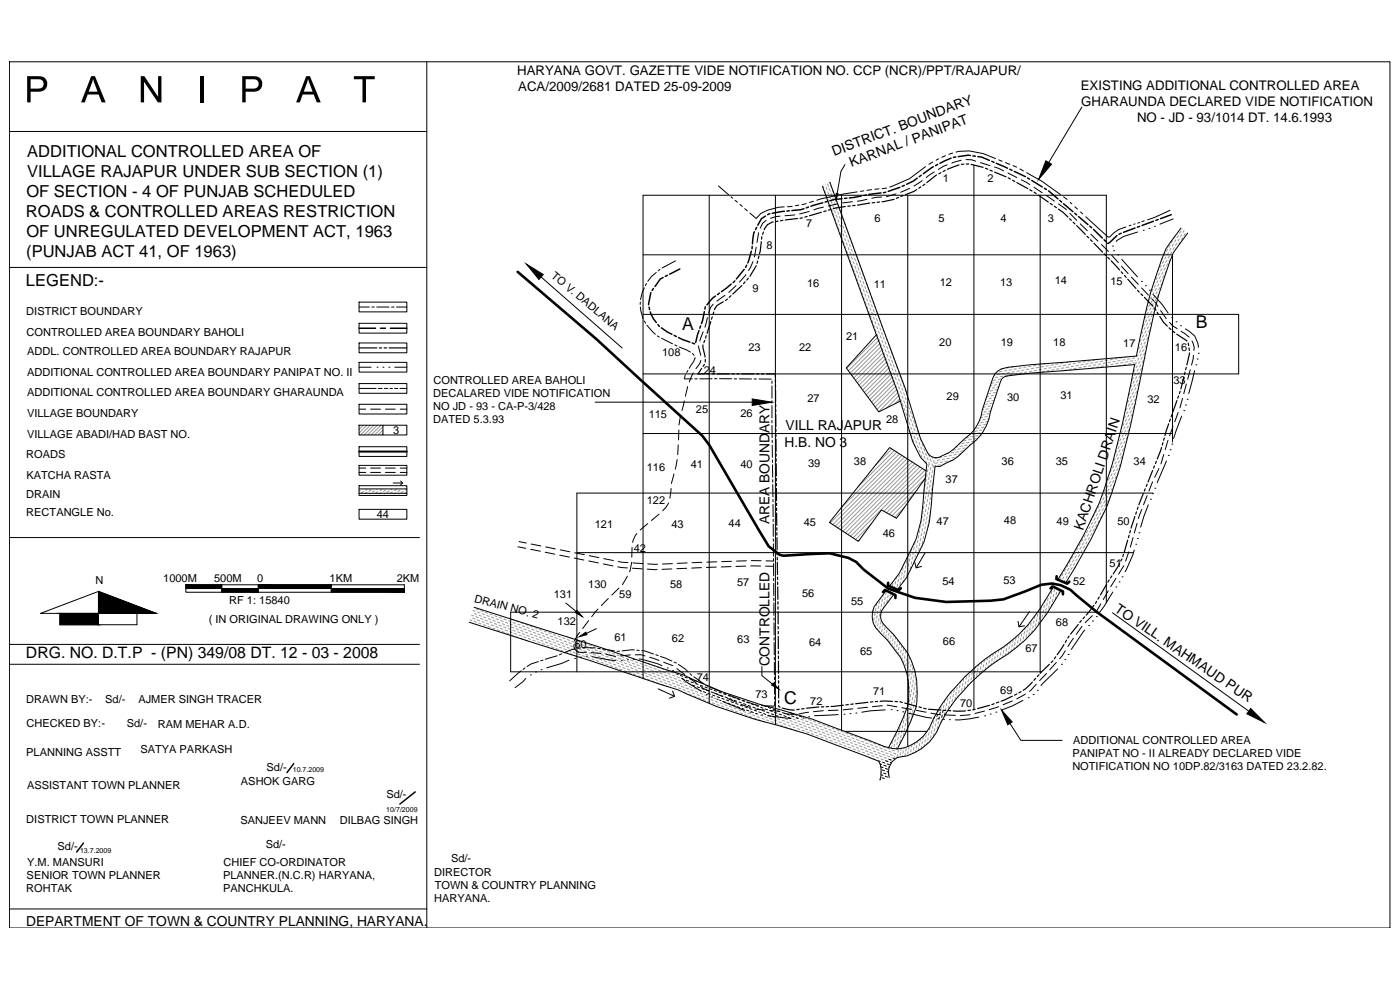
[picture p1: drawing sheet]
<svg xmlns="http://www.w3.org/2000/svg" width="841mm" height="594mm" viewBox="0 0 841 594" stroke-linecap="round" stroke-linejoin="round" font-family="sans-serif">
<!-- layer: tital block -->
<path d="M6 37h829v520h-829zM256 37v520M6 79h250M6 161h250M6 323h246M6 387h246M6 399h246M6 546h250" fill="none" stroke="#000" stroke-width=".6"/>
<!-- layer: text -->
<g fill="#000">
<path d="M85 46h2l8 12v-12h2v15h-2l-8-12v12h-2zM120 46h2v15h-2zM213 46h12v2h-5v13h-2v-13h-5z"/>
<path d="M16 46h10l1 1 1 3v3l-2 1-2 1h-6v6h-2zM18 48v5h6l2-1v-2l-1-2z"/>
<path d="M55 46h2l6 15h-2l-2-4h-6l-2 4h-2zM56 47l-3 8h6z"/>
<path d="M146 46h9l2 1v3v2l-1 2-3 1h-5v6h-2zM148 48v5h5l2-1v-2l-1-2z"/>
<path d="M184 46h2l7 15h-3l-2-4h-6l-2 4h-2zM185 47l-3 8h6z"/>
</g>
<!-- layer: DISTRICT BOUNDARY -->
<g fill="none" stroke="#000" stroke-width=".6">
<path d="M406 157l-8 4M387 173l-2 7M388 170v2M394 164l-3 2-2 3M396 162l-1 1M216 181h28v6h-28zM216 184h6M223 184h2M226 184h8M235 184h2M238 184h6M385 184l1 8"/>
<path d="M385 181v2M387 193l1 1M389 195l5 6M395 202l1 1M397 203l7 4M405 207l2 1M408 208l7 4M416 212l1 1M418 215l-1 2-3 4M412 225l-1 3h5M413 222v2M417 228h2"/>
<path d="M428 228h-8M429 227h2M432 227l8 1M441 228h2M444 228h7M453 228h1M456 228h7M464 229v1M464 232v7M464 241v1M464 244v7M464 253v1"/>
<path d="M464 256v7M464 264v2M464 267v8M464 276v2M464 279v8M464 288v2M464 291v8M464 300v1M464 303v7M464 312v1M464 315l1 7M465 324v1"/>
<path d="M465 327v7M465 339v7M465 336v1M465 347v2M465 350v8M465 359v2M465 362v8M465 371v2M465 374v7M323 397l-4 2-2 1M326 396l-1 1M335 394l-7 2"/>
<path d="M337 393h-1M346 390l-7 2M349 389h-2M350 389h8M359 389l1 1M362 390l7 1M372 391h-1M381 390l-7 1M382 391h2M385 391l8 2M394 393l1 1M397 394l7 3"/>
<path d="M405 398h1M408 399l5 5M465 383v1M465 386v7M465 395v1M465 398v7M313 403l-7 6M315 401l-1 1M414 405l2 1M417 407l6 4M424 412h1M427 413l7 3"/>
<path d="M435 416l1 1M438 417l7 3M465 410v7M465 407v1M465 419v1M446 421h1M449 422l7 2M457 424h2M465 422v2h-5"/>
</g>
<!-- layer: CONTROLLED AREA BOUNDARY BAHOLI -->
<path d="M216 194h28v6h-28z" fill="none" stroke="#000" stroke-width=".6"/>
<g fill="none" stroke="#000" stroke-width=".89">
<path d="M563 99h-1M571 95l-6 3M574 94l-1 1M583 93l-7 1M584 94h2M587 94h3l4 2M596 97h1M598 98l7 3M506 119l-7 2M509 119h-2M518 118l-8 1M520 117h-1"/>
<path d="M529 116l-7 1M532 115l-1 1M541 113l-7 2M543 111l-1 1M551 107l-6 4M553 105l-1 1M561 100l-6 4M607 102h1M609 103l7 3M617 107l2 1M620 108l6 4M627 113l2 1"/>
<path d="M630 115l6 4M453 139l-1 8M455 137l-1 1M460 130l-3 1-2 4M462 128l-1 1M471 127l-7 1M474 127h-1M483 125l-7 1M486 124l-2 1M494 122l-7 2M497 121h-1M637 120l1 1"/>
<path d="M639 122l6 5M646 128l1 1M648 130l6 5M655 136l1 1M657 138l5 5M682 137l-7 3M685 136h-2M693 133l-7 2M696 132h-2M704 129l-7 2M449 159l-1 2M451 151l-2 7"/>
<path d="M452 148v1M663 144l1 1M671 142l-4 3-2 1M674 140l-2 1M391 176l-1 7M393 173l-1 2M398 167l-1 1-4 4M401 165l-1 1M408 162l-6 3M430 178l-5 5M432 176l-1 1M439 171l-6 4"/>
<path d="M441 169l-1 1M447 162l-5 6M216 197h10M229 197h3M234 197h10M390 184v2M391 187l3 7M395 195l1 1M397 197l7 4M420 199l-2 7M421 196l-1 1M423 187l-2 7"/>
<path d="M424 184l-1 2M405 201l1 1M408 203l6 3M416 206l1 1"/>
</g>
<!-- layer: ADDL CONTROLLED AREA BOUNDARY RAJAPUR -->
<path d="M216 206h28v6h-28z" fill="none" stroke="#000" stroke-width=".6"/>
<g fill="none" stroke="#000" stroke-width=".72">
<path d="M576 99l-7 3M579 99h-1M582 98l-2 1M583 99l8 2M537 120l-7 1M540 119h-2M543 117l-2 1M551 114l-7 3M553 112l-1 1M556 111h-2M563 105l-6 5M565 104h-1"/>
<path d="M568 102l-1 1M592 101l1 1M595 102l1 1M597 103l7 3M606 107l1 1M608 108l2 1M611 110l6 3M619 114l1 1M621 115l1 1M624 117l6 4M459 139l-1 2M464 133a7 7 0 0 0-5 5"/>
<path d="M467 133h-1M470 132l-1 1M479 131l-7 1M482 131h-1M485 130h-2M493 127l-7 3M496 127h-1M499 126h-1M508 124l-7 1M511 124h-2M514 123l-2 1M522 122l-7 1"/>
<path d="M525 122h-1M528 121l-1 1M631 122l1 1M633 124l2 1M636 126l5 4M643 131l1 1M645 133l1 2M647 136l5 5M454 160l-3 6M455 157v1M456 154v1M457 145l-1 7"/>
<path d="M458 142v2M653 142l1 1M655 144l1 1M657 146l5 5M663 152l1 2M665 155l1 1M668 157l5 5M437 180h-1M439 178l-1 1M446 172l-6 5M448 169l-1 1M450 167l-1 1"/>
<path d="M674 163l1 1M676 165l1 2M677 168l5 5M683 174l1 1M685 177l1 1M687 179l6 5M427 193l-2 7M428 190l-1 2M429 187l-1 2M434 181l-3 3-2 2M694 185v1M695 188l1 1"/>
<path d="M697 190l2 4 2 2M702 197l1 1M705 199l1 1M216 209h10M228 209h1M231 209h1M234 209h10M422 207l2 7M423 219l-1 1M423 204v2M424 216v1M424 202v1"/>
<path d="M707 201l6 4M714 206v2M714 209l1 2M715 212l-2 7M422 221l-3 4h4M425 225h1M428 225h1M431 225h7M440 225h1M443 225h1M446 225h7M454 225h2"/>
<path d="M457 225h2M460 225h6v2M466 231v2M466 228v2M466 234v7M708 238l-1 1M709 235v1M711 226l-2 8M712 224v1M713 221l-1 1M466 246v1M466 243v1"/>
<path d="M466 249v7M466 258v1M702 255l-2 7M703 252v1M704 249v1M707 241l-2 7M466 261v1M466 264v7M466 276v1M466 273v1M466 278v8M694 280l-1 1"/>
<path d="M695 277l-1 1M698 269l-3 7M699 266l-1 1M699 263v1M466 287v2M466 293v8M466 290v2M687 296l-3 7M688 294l-1 1M689 291v1M692 283l-2 6M466 302v2"/>
<path d="M467 308v8M467 305v2M467 317v2M467 320v1M679 319v1M682 310l-3 7M683 307l-1 2M684 305l-1 1M467 323v7M467 332v1M467 335v1M467 338v7"/>
<path d="M673 338l-4 7M674 336l-1 1M675 333v1M677 324l-2 8M678 322v1M467 347v1M467 350v1M467 353v7M660 359v1M665 351l-4 6M666 348v2M668 346l-1 1"/>
<path d="M467 361v2M467 364v2M467 367v8M467 376l1 2M468 379v2M648 375l-5 6M650 373l-1 1M652 371l-1 1M657 364l-4 5M659 361l-1 1M468 382v8M468 391v2"/>
<path d="M468 397v7M468 394v2M630 399l-5 5M633 397l-2 1M634 395l-1 1M639 387l-4 6M641 385l-1 1M642 382l-1 1M468 406v1M468 409v1M468 412v7M608 418l-7 3"/>
<path d="M611 417l-2 1M613 415l-1 1M620 410l-5 5M622 408l-1 1M624 405l-1 1M468 421v1M468 424l1 1M470 425l7 1M480 426h-1M483 426h-1M492 425h-7M495 425h-2"/>
<path d="M498 424l-2 1M507 424h-8M510 423h-2M513 423h-2M521 422l-7 1M524 422h-1M527 421h-1M529 421h7M538 421h1M541 422h1M543 422l8 2M552 425h1"/>
<path d="M555 425l1 1M558 426l7 1M567 427h1M570 427h1M580 427h-7M583 427h-2M586 426h-2M594 424l-7 2M597 423h-1M600 422h-1"/>
</g>
<!-- layer: ADDITIONAL CONTROLLED AREA BOUNDARY PANIPAT NO.II -->
<g fill="none" stroke="#000" stroke-width=".6">
<path d="M683 139l-8 3-4 3M705 132l-8 3M674 156l9 10M693 177l5 6 4 5M712 198a12 12 0 0 1 8 11M216 218h28v6h-28zM216 221h7M237 221h7M718 223l-4 13M710 250l-5 13M701 277l-6 13M690 303l-5 14"/>
<path d="M681 330l-5 13M668 356l-7 12M652 378l-8 12M342 397l-14 4M356 394l14 3M384 396l14 4M316 408l-7 5M410 407l11 8M635 402l-10 10M434 421l13 6M461 430l14 2M504 429l-15 1"/>
<path d="M532 426l-14 2M546 428l14 3M588 431l-14 1M614 421l-6 3-6 3"/>
</g>
<g fill="#000">
<circle cx="687" cy="138" r=".3"/>
<circle cx="690" cy="137" r=".3"/>
<circle cx="693" cy="136" r=".3"/>
<circle cx="668" cy="148" r=".3"/>
<circle cx="669" cy="151" r=".3"/>
<circle cx="671" cy="153" r=".3"/>
<circle cx="686" cy="169" r=".3"/>
<circle cx="688" cy="172" r=".3"/>
<circle cx="690" cy="174" r=".3"/>
<circle cx="704" cy="191" r=".3"/>
<circle cx="706" cy="193" r=".3"/>
<circle cx="709" cy="196" r=".3"/>
<circle cx="718" cy="219" r=".3"/>
<circle cx="719" cy="216" r=".3"/>
<circle cx="720" cy="212" r=".3"/>
<circle cx="226" cy="221" r=".3"/>
<circle cx="230" cy="221" r=".3"/>
<circle cx="234" cy="221" r=".3"/>
<circle cx="713" cy="240" r=".3"/>
<circle cx="711" cy="247" r=".3"/>
<circle cx="712" cy="243" r=".3"/>
<circle cx="702" cy="274" r=".3"/>
<circle cx="703" cy="270" r=".3"/>
<circle cx="704" cy="267" r=".3"/>
<circle cx="691" cy="300" r=".3"/>
<circle cx="692" cy="297" r=".3"/>
<circle cx="694" cy="293" r=".3"/>
<circle cx="682" cy="327" r=".3"/>
<circle cx="683" cy="323" r=".3"/>
<circle cx="684" cy="320" r=".3"/>
<circle cx="670" cy="353" r=".3"/>
<circle cx="672" cy="350" r=".3"/>
<circle cx="674" cy="346" r=".3"/>
<circle cx="654" cy="376" r=".3"/>
<circle cx="656" cy="373" r=".3"/>
<circle cx="659" cy="370" r=".3"/>
<circle cx="345" cy="396" r=".3"/>
<circle cx="349" cy="395" r=".3"/>
<circle cx="352" cy="394" r=".3"/>
<circle cx="373" cy="397" r=".3"/>
<circle cx="377" cy="396" r=".3"/>
<circle cx="380" cy="396" r=".3"/>
<circle cx="638" cy="399" r=".3"/>
<circle cx="640" cy="396" r=".3"/>
<circle cx="642" cy="393" r=".3"/>
<circle cx="319" cy="405" r=".3"/>
<circle cx="322" cy="404" r=".3"/>
<circle cx="325" cy="402" r=".3"/>
<circle cx="401" cy="401" r=".3"/>
<circle cx="404" cy="403" r=".3"/>
<circle cx="407" cy="405" r=".3"/>
<circle cx="424" cy="417" r=".3"/>
<circle cx="427" cy="419" r=".3"/>
<circle cx="618" cy="419" r=".3"/>
<circle cx="621" cy="417" r=".3"/>
<circle cx="623" cy="415" r=".3"/>
<circle cx="431" cy="420" r=".3"/>
<circle cx="451" cy="428" r=".3"/>
<circle cx="454" cy="429" r=".3"/>
<circle cx="458" cy="429" r=".3"/>
<circle cx="479" cy="431" r=".3"/>
<circle cx="482" cy="431" r=".3"/>
<circle cx="486" cy="431" r=".3"/>
<circle cx="507" cy="429" r=".3"/>
<circle cx="511" cy="429" r=".3"/>
<circle cx="514" cy="428" r=".3"/>
<circle cx="535" cy="426" r=".3"/>
<circle cx="539" cy="427" r=".3"/>
<circle cx="542" cy="428" r=".3"/>
<circle cx="563" cy="432" r=".3"/>
<circle cx="567" cy="432" r=".3"/>
<circle cx="570" cy="432" r=".3"/>
<circle cx="591" cy="430" r=".3"/>
<circle cx="595" cy="429" r=".3"/>
<circle cx="598" cy="428" r=".3"/>
</g>
<!-- layer: ADDITIONAL CONTROLLED AREA BOUNDARY GHARAUNDA -->
<g fill="none" stroke="#000" stroke-width=".6">
<path d="M560 97l-2 2M564 95l-2 1M568 94l-2 1M569 99l-5 3M572 92l-2 1M574 91a33 33 0 0 1 24 4M577 96l-5 2M580 96h4l2 1M589 98l6 1M600 96l2 1M604 98l3 1M609 100h2"/>
<path d="M432 112l6 5M439 118l1 1M515 115l-8 2-16 3M519 115h-2M521 120l-6 1M524 114h-3M528 113l-2 1M530 118l-6 1M533 113h-3M538 116l-5 2M546 113l-5 3M554 108l-5 4"/>
<path d="M556 100l-10 7-11 5M561 103l-5 4M597 100l6 3M606 104l5 3M613 101l2 2M614 108l5 3M617 104l9 5 11 8M621 113l5 3M629 117l4 4M639 118l2 2M442 120l1 1M444 123l2 1"/>
<path d="M447 125l2 2M456 140l-1 6M460 132l-2 2-1 3M469 130l-6 1M471 124h-3l-7 2-4 2-3 3-4-3M476 124h-3M477 129l-5 1M480 123l-2 1M484 122l-2 1M486 127l-6 2M489 121l-3 1M495 124l-6 2"/>
<path d="M503 122l-5 2M512 121l-6 1M636 122l5 4M643 128l4 4M643 122h1M646 124l1 2M649 134l4 5M649 127l1 1M652 130l14 12h1a17 17 0 0 1 9-6M680 135l-2 1M682 134l-1 1M685 134h-2"/>
<path d="M687 133h-1M703 126l-14 6M452 157l-2 5M454 149l-1 5M655 141l5 4M662 147l4 4M668 153l4 5M674 160l4 4M435 177l-4 4M442 172l-4 4M448 165l-4 4M680 166l4 5"/>
<path d="M686 173l4 4M692 179l4 5M422 199l-2 6M425 191l-2 6M428 183l-1 2-1 3M697 187l4 4M703 194l4 3M710 199l4 4M420 208l1 6M421 216l-1 2-2 4M716 205l1 4v2M717 213l-1 6"/>
<path d="M216 230h28v6h-28zM216 233h10M227 233h3M231 233h2M234 233h2M237 233h2M240 233h4M413 232l-1 6M416 224l-2 5M710 239l-1 6M713 231l-2 5M715 222l-2 6"/>
<path d="M408 258v6M409 249l-1 6M411 241l-1 6M705 256l-2 6M708 248l-2 5M407 276l-1 6M407 267v6M699 273l-2 6M702 264l-2 6M403 293l-1 6M405 285l-2 5M689 298l-2 5"/>
<path d="M692 289l-2 6M696 281l-2 6M389 315l-4 3M396 309l-5 4M402 302l-4 5M683 314l-2 6M686 306l-2 6M379 338l-1 5M380 329v6M383 321l-3 5M675 340l-3 5M678 331l-2 6"/>
<path d="M681 323l-2 6M365 360l-4 4M372 353l-4 4M377 346l-3 5M666 355l-3 5M670 347l-3 5M348 380l-3 5M354 373l-4 5M359 366l-4 4M650 376l-3 5M656 370l-4 4M661 363l-3 5"/>
<path d="M345 388a4 4 0 0 0 5 4h2M355 392l6 1M364 393l6 1M379 393l-6 1M382 393h3l2 1M390 395l6 2M399 398l5 2M635 398l-4 4M640 391l-3 5M645 383l-3 5M407 402l4 3M414 407l4 3"/>
<path d="M421 412l5 3M429 416l5 2M437 420l5 2M616 417l-5 3M623 411l-5 4M629 405l-4 4M445 423l6 2M454 426h6M462 427h6M471 428l6 1M486 428l-6 1M495 427l-6 1"/>
<path d="M503 427h-5M512 426h-6M521 425h-6M530 424l-6 1M533 424l6 1M542 425l6 1M550 427l6 1M559 428l6 1M568 429l6 1M583 429l-6 1M591 427l-5 2M600 424l-6 2"/>
<path d="M608 421l-5 2"/>
</g>
<!-- layer: VILLAGE BOUNDARY -->
<path d="M216 243h28v6h-28zM216 246h4M223 246h6M232 246h5M240 246h4" fill="none" stroke="#000" stroke-width=".6"/>
<!-- layer: VILLAGE ABADI - HAD BAST NO. -->
<g fill="none" stroke="#989898" stroke-width=".6">
<path d="M527 203l-18 18M528 205l-18 18M528 206l-17 18M529 208l-17 18M530 210l-17 17M530 212l-16 17M531 214l-16 16M532 216l-16 15M533 217l-16 16M533 219l-15 15M534 221l-15 15M535 223l-15 14"/>
<path d="M535 225l-14 14M536 227l-14 13M537 229l-13 13M537 230l-12 13M538 232l-12 12M539 234l-12 12M539 236l-11 11M540 238l-7 7M540 240l-2 3M216 255v1M218 255l-2 3M220 255l-4 5"/>
<path d="M223 255l-6 6M225 255l-6 6M227 255l-6 6M229 255l-6 6M230 256l-5 5M230 258l-3 3M230 260l-1 1M536 270l-10 10M537 271l-21 21M539 272l-34 33M540 273l-41 41M542 274l-42 41"/>
<path d="M543 275l-41 41M545 276l-42 41M546 277l-41 41M548 278l-42 41M550 278l-42 42M551 279l-42 42M550 296l-14 14M553 280l-42 42M554 281l-42 42M556 282l-25 25M556 287l-22 22M556 284l-23 24"/>
<path d="M523 315l-9 9M543 305l-6 6M516 324v1"/>
</g>
<path d="M526 201l-18 20 20 26 13-6M216 255h28v6h-28zM230 255v6M556 283l-22-14-36 45 18 11 14-19 9 5 17-24" fill="none" stroke="#000" stroke-width=".6"/>
<!-- layer: road -->
<path d="M216 268h28v6h-28z" fill="none" stroke="#000" stroke-width=".6"/>
<!-- layer: KATCHA RASTA -->
<g fill="none" stroke="#000" stroke-width=".6">
<path d="M216 280h28v5h-28zM216 281h4M216 284h4M223 281h6M223 284h6M232 281h5M232 284h5M240 281h4M240 284h4M311 328l5 1M312 325l4 1M319 330l6 1"/>
<path d="M319 327l6 1M328 332l5 1M328 329l6 1M336 333l6 2M337 330l5 1M345 335l6 1M345 332l6 1M354 337l5 1M354 334l6 1M362 339l6 1M363 336l5 1M371 337l6 1"/>
<path d="M380 338l6 1M389 339h6M404 339h-6M413 338h-6M422 338h-6M431 337l-6 1M439 337h-5M448 337h-6M451 340h6M451 337h6M460 337h5M371 340l6 1"/>
<path d="M380 341l6 1M389 342h6M404 342h-6M413 341l-6 1M421 341h-6M430 341h-6M439 340l-6 1M448 340h-6M460 340h5"/>
</g>
<!-- layer: DRAIN -->
<g fill="none" stroke="#989898" stroke-width=".6">
<path d="M494 112l1 1M495 114l1 2M496 111h.1M496 113l1 1M496 117l1 2M497 111l1 1M497 115l1 2M497 120l1 1M498 113l1 2M498 118l1 1M498 110h1M499 111l1 2"/>
<path d="M499 116l1 2M500 114l1 2M500 119l1 1M501 117l1 1M502 120l1 1M498 123l1 1M499 121l1 1M499 126l1 1M500 124l1 1M500 128l1 2M501 122l1 1M501 126l1 2"/>
<path d="M501 131l1 1M502 125l1 1M502 129l1 2M503 134v1M503 123l1 1M503 127l1 2M503 132l1 1M504 137v1M504 125l1 2M504 130l1 1M504 135l1 1M505 139v2"/>
<path d="M505 128l1 2M505 133l1 1M505 138l1 1M506 131l1 1M506 136l1 1M507 134l1 1M507 138l1 2M508 137l1 1M509 139l1 2M709 139v1M710 138h.1M711 138v2"/>
<path d="M506 142v2M506 140l1 2M507 145v1M507 143l1 2M508 148v1M508 141l1 2M508 146l1 1M509 151v1M509 144l1 1M509 149l1 1M510 153v2M510 142l1 2"/>
<path d="M510 147l1 1M511 151v2M511 156v2M511 145l1 1M511 150l1 1M512 154v2M512 159v1M512 148l1 1M512 152l1 2M513 157v1M513 150l1 2M513 155l1 2"/>
<path d="M514 160v1M514 153l1 2M514 158l1 1M515 156l1 1M516 159l1 1M697 159v2M698 155v1M699 157l-1 1M700 159l-1 1M700 152l-1 2M700 154v2M701 156l-1 2"/>
<path d="M701 150v1M702 158l-1 2M702 152l-1 1M702 154v1M703 147l-1 1M703 156l-1 1M703 149v1M704 154v1M704 151l-1 2M704 145v1M705 147l-1 1M705 149v1"/>
<path d="M706 142l-1 1M706 144v1M707 146l-1 1M707 148h.1M708 141l-1 2M708 143v2M709 146l-1 1M710 141l-1 1M710 143v1M712 140l-1 2M513 162v1M514 165v1"/>
<path d="M515 163v1M515 167v2M515 161l1 1M516 165v2M516 170v2M516 164l1 1M517 168v2M517 173v1M517 162l1 1M517 166l1 2M518 171v1M518 176v1"/>
<path d="M518 164l1 2M518 169l1 2M519 174v1M519 178v2M519 167l1 2M519 172l1 1M520 177v1M520 170l1 1M521 175v1M521 179v2M521 173l1 1M522 177v2"/>
<path d="M522 176l1 1M523 178l1 2M691 176v1M692 178l-1 2M693 174l-1 1M693 176l-1 1M694 169l-1 1M694 178l-1 1M694 171l-1 1M694 180v1M695 173l-1 2M695 167l-1 1"/>
<path d="M695 175l-1 2M696 169l-1 1M696 177l-1 2M696 162l-1 1M696 171l-1 1M697 164l-1 1M697 173l-1 1M697 166l-1 1M698 168l-1 1M698 161l-1 2M698 170l-1 1M699 164l-1 1"/>
<path d="M699 166l-1 1M700 161l-1 1M701 163l-1 1M520 181v2M521 184v1M522 182v2M522 187v1M523 180v2M523 185v1M523 190v1M524 183v1M524 188v1"/>
<path d="M524 192v2M524 181l1 2M525 186v1M525 190v2M525 195v2M525 184l1 1M526 189v1M526 193v2M526 198v1M526 187l1 1M527 191v2M527 196v1"/>
<path d="M527 189l1 2M528 194v2M528 199v1M529 192v2M529 197v1M530 195v1M530 200v1M531 198v1M686 199v2M687 195v1M688 197l-1 1M688 190v1"/>
<path d="M688 199v1M689 192l-1 1M689 186v1M689 194v1M690 188l-1 1M690 196l-1 1M690 181v1M690 190v1M691 198l-1 2M691 183l-1 1M691 192l-1 1M691 185v1"/>
<path d="M691 197h.1M691 194v1M692 187l-1 1M692 180v2M692 189v1M692 192h.1M693 182l-1 2M693 184v2M693 187v1M695 182l-1 1M527 201v1M528 204v1"/>
<path d="M529 202v1M529 206v2M530 204v2M530 209v2M531 203v1M531 207v2M531 212v1M532 201v1M532 205v2M532 210v1M532 215v1M533 203v2"/>
<path d="M533 208v1M533 213v1M533 217v2M534 206v2M534 211v1M534 216v1M535 209v1M535 214v1M535 218v2M536 212v1M536 216v2M537 215v1"/>
<path d="M537 219v2M538 217v2M619 220h-1M622 219l-1 1M625 219h-1M628 218l-1 1M630 220h-2M633 219h-2M636 219h-2M637 220h-1M639 218h-2M640 219l-1 1"/>
<path d="M641 218h-1M643 217h.1M643 219h-1M645 220h-2M646 218l-1 1M648 219l-2 1M649 218h-1M651 219h-2M652 217h-1M654 218l-2 1M655 217h-2M655 220h-1"/>
<path d="M657 218h-2M658 216h-2M658 219h-1M660 217l-2 1M660 216h-1M661 219h-1M662 217h-1M663 220h-2M664 218h-1M665 216l-1 1M666 219l-2 1M667 218h-1"/>
<path d="M668 216h-1M669 219h-2M670 217h-1M670 220h.1M671 215l-1 1M672 218l-2 1M673 217h-2M673 219l-1 1M674 215h-1M675 218h-2M676 216h-2M676 219h-1"/>
<path d="M676 214v1M678 217h-2M679 216h-2M679 218l-1 1M680 217h-1M682 215h-2M682 218h-1M682 216h.1M683 218l-1 1M683 220v1M684 213l-1 1M684 215l-1 1"/>
<path d="M685 208l-1 2M685 217l-1 1M685 211l-1 1M685 219v1M686 204l-1 1M686 213l-1 1M686 206l-1 1M686 215l-1 1M687 208l-1 1M687 220h.1M687 217l-1 1M687 201l-1 2"/>
<path d="M687 210l-1 1M688 215h.1M688 203l-1 2M688 212l-1 1M688 205l-1 2M689 207l-1 2M689 201l-1 1M690 203l-1 1M534 220v2M535 223v1M536 221v2M536 226l1 1"/>
<path d="M537 224v1M537 229l1 1M538 222v1M538 227v1M538 231v2M539 220v2M539 225v1M539 230v1M539 234l1 2M540 223v1M540 228v1M540 232v2"/>
<path d="M540 237l1 1M541 226v1M541 230v2M541 235v1M541 240l1 1M542 229v1M542 233v2M542 238v1M543 231v2M543 236v1M544 234v1M544 239v1"/>
<path d="M545 237v1M593 240h-1M594 238h-1M595 233h-1M595 236l-1 1M596 239h-2M596 232h-1M596 235h-1M597 238h-2M597 230h-1M598 233h-2M598 225h-1"/>
<path d="M598 239h-1M598 236h-1M598 228l-1 1M598 237h.1M599 231h-2M599 224h.1M599 234h-1M599 227h-1M600 229l-2 1M600 232l-1 1M601 231h-1M601 225h-2"/>
<path d="M601 228h-1M602 223h-2M602 226h-1M603 221l-1 1M604 224l-2 1M605 223h-2M605 225l-1 1M606 221h-2M606 224h-1M608 222h-2M608 225h-1M609 220l-2 1"/>
<path d="M609 223l-1 1M611 222h-2M611 224l-1 1M612 223h-1M613 221h-1M614 224h-1M615 222h-1M616 221h-1M617 223l-2 1M618 222h-1M620 223h-2M621 221h-1"/>
<path d="M623 222l-2 1M624 221h-2M624 224h-1M626 222h-2M627 220h-2M627 223h-1M629 221l-2 1M630 223h-1M632 221h-2M633 222h-1M634 220l-1 1M636 222h-1"/>
<path d="M638 223h.1M639 221h-1M641 222h-2M642 221h-1M644 222h-2M647 221h-2M650 221h-2M652 220h-1M654 221h.1M657 221h-1M660 220l-1 1M679 236l-1 1"/>
<path d="M680 238l-1 1M680 231l-1 2M680 233v2M681 227l-1 1M681 235l-1 2M681 229v1M681 238v1M682 222l-1 2M682 231l-1 1M682 240l-1 1M682 224v2M682 233v1"/>
<path d="M683 226l-1 2M683 238h.1M683 235l-1 1M683 228v2M684 222l-1 1M684 233v1M684 230l-1 2M684 224v1M685 229h.1M685 226l-1 1M686 224h.1M686 221l-1 1"/>
<path d="M542 243l1 1M543 241v1M543 245l1 2M544 243v2M544 248l1 1M545 242v1M545 246v2M545 251l1 1M546 244v2M546 249v1M546 254l1 1M546 258l1 2"/>
<path d="M547 247v1M547 252l1 1M547 256l1 2M548 250v1M548 255l1 1M548 259l1 2M549 253v1M549 257l1 2M550 255v2M551 258v2M587 259h-1M588 254h.1"/>
<path d="M588 257h-1M589 260h-2M589 252l-1 1M589 255l-1 1M590 258l-2 1M590 251h-1M590 260h.1M591 254h-2M591 246h-1M591 257h-1M591 249h-1M592 252h-2"/>
<path d="M592 244l-1 1M592 255h-1M593 247l-2 1M593 250h-1M593 243h-1M594 253h-2M594 246h-2M594 252h-1M594 248l-1 1M594 241h-1M595 244h-2M595 247h-1"/>
<path d="M596 245h-1M596 242h-1M597 240l-1 1M674 257h.1M674 259l-1 1M675 254l-1 2M676 256l-1 2M676 250l-1 1M676 258v2M677 252l-1 1M677 245l-1 1M677 254l-1 1"/>
<path d="M678 247l-1 2M678 256l-1 1M678 241l-1 1M678 249l-1 2M678 258v1M679 243l-1 1M679 251l-1 2M679 245l-1 1M679 253l-1 2M680 247l-1 1M680 240l-1 1M680 249l-1 1"/>
<path d="M681 242l-1 1M681 244l-1 1M682 243h.1M547 261l1 2M548 264l1 1M549 262l1 1M549 267l1 1M550 260l1 2M550 265l1 1M551 263l1 1M551 268l1 1M552 261v1"/>
<path d="M552 266l1 1M552 270l1 2M553 264v1M553 269l1 1M553 273l1 2M554 267v1M554 271l1 2M554 276h.1M555 269l1 2M555 274l1 1M556 272l1 2M556 277l1 1"/>
<path d="M557 275l1 1M558 279v2M558 273v1M558 278l1 1M559 276v1M560 279v1M560 274v1M561 280v1M561 277v1M562 275v1M562 280h.1M563 275h-1"/>
<path d="M563 278h-1M565 276l-2 1M565 279h-1M566 275h-2M566 278h-1M567 279h.1M567 276h-1M569 274h-2M569 277h-1M570 272l-1 1M570 275l-1 1M572 274h-2"/>
<path d="M572 276l-1 1M573 272h-2M573 275h-1M574 270h-1M574 273h-1M575 274v1M575 268l-1 1M576 271l-2 1M576 267h.1M577 270h-2M577 273h-1M578 268h-1"/>
<path d="M579 271h-2M579 266h-1M580 269h-2M580 264l-1 1M581 267l-1 1M582 263h-2M582 266h-1M583 261h-1M583 267h-1M583 264h-1M585 262h-2M585 265h-1"/>
<path d="M586 261h-2M586 263l-1 1M588 262h-2M589 261h.1M668 278h.1M669 280l-1 1M670 275l-1 2M670 277v2M671 271l-1 1M671 279l-1 2M671 273v1M672 266l-1 1"/>
<path d="M672 275l-1 1M672 268v1M673 277l-1 1M673 262h-1M673 270l-1 2M673 279l-1 1M673 264v1M673 272v2M674 266l-1 1M674 274l-1 2M674 268v1M675 261l-1 1"/>
<path d="M675 273h.1M675 270l-1 1M675 263v1M676 265l-1 1M676 267v1M677 261l-1 1M677 262v2M216 295h.1M218 295l-1 1M220 296l-1 1M220 294v1M222 296v1"/>
<path d="M223 294l-1 1M225 295l-1 1M226 294h.1M227 295l-1 1M229 296l-1 1M229 294l-1 1M231 296v1M232 294l-2 1M234 295l-2 1M235 294h.1M236 296h-2M238 296l-1 1"/>
<path d="M238 294l-1 1M240 297h.1M240 295h-1M242 295l-1 1M244 294h.1M244 296h-1M555 294v1M556 291v1M556 298v2M556 288v1M557 295l-1 2M557 285v1"/>
<path d="M557 292v2M557 282v1M558 290l-1 1M558 297v2M558 287v1M558 294v2M559 284l-1 1M559 291v2M559 299v1M559 281v1M559 288v2M559 296v1"/>
<path d="M560 285v2M560 293v1M560 282v2M561 290l-1 1M561 288v1M663 297l-1 1M663 299l-1 1M664 294l-1 2M665 296l-1 2M665 290l-1 1M665 298v2M666 292l-1 1"/>
<path d="M666 294l-1 1M667 287l-1 1M667 296l-1 1M667 289l-1 1M667 298v1M668 283l-1 1M668 291l-1 1M668 285l-1 1M668 293l-1 1M669 287l-1 1M669 289l-1 1M670 282l-1 1"/>
<path d="M670 291l-1 1M670 284l-1 1M671 286l-1 1M672 281l-1 2M672 284l-1 1M552 319v1M553 316v1M553 313v1M554 310v1M554 318v1M554 307v2M555 315l-1 1"/>
<path d="M555 304v2M555 312v1M555 319v2M556 301l-1 2M556 309l-1 1M556 316v2M556 306v1M556 313v2M557 303l-1 1M557 310v2M557 318h.1M557 300v1"/>
<path d="M557 308v1M558 315l-1 2M558 305v1M558 312v2M558 302v1M559 309l-1 2M559 307v1M653 319v1M655 316l-1 2M655 318v2M656 312l-1 1M656 314v1"/>
<path d="M657 316l-1 1M657 309v1M657 318v1M658 311l-1 1M658 313v1M659 307l-1 1M659 315l-1 1M659 309v1M660 311l-1 1M660 304v1M660 313v1M661 306l-1 1"/>
<path d="M661 308v1M662 301l-1 2M662 310l-1 1M662 303v2M663 305l-1 2M663 307v2M664 301l-1 1M664 303v1M666 300l-1 2M543 339v1M544 340v1M545 337l-1 1"/>
<path d="M545 335h.1M546 339v1M546 336v1M547 333v1M547 330v1M548 337l-1 2M548 335v1M549 332l-1 1M549 329v1M549 336v2M550 326l-1 1M550 333v2"/>
<path d="M550 330v2M551 327v2M551 325v1M552 332l-1 1M552 322v1M552 329v2M553 326l-1 2M553 323v2M554 320l-1 2M554 328h.1M554 325v2M555 322v2"/>
<path d="M642 339l-1 2M643 337l-1 1M644 339l-1 1M644 334v2M645 336l-1 2M646 338l-1 2M646 332l-1 1M647 334l-1 1M647 336l-1 1M647 338v1M647 329v1M648 331l-1 1"/>
<path d="M649 333l-1 1M649 327l-1 1M649 329v1M650 331l-1 1M650 324v1M651 326l-1 1M652 328l-1 1M652 321l-1 2M652 323v2M653 325l-1 2M654 321l-1 1M654 323v1"/>
<path d="M656 320l-1 2M529 360h.1M530 360v1M531 357l-1 1M532 359v1M532 356v1M534 358l-1 1M534 356h.1M535 352h-1M535 359v1M535 356v2M536 351v1"/>
<path d="M537 352v1M538 349v2M538 347v1M539 354h.1M539 351v1M540 348l-1 2M540 345v2M541 350v1M541 347v1M542 344v1M542 341v2M543 349l-1 1"/>
<path d="M543 346v1M544 343l-1 1M545 344v2M545 342v1M547 340v2M630 359l-1 2M630 357v1M631 358v2M632 355v2M632 354h.1M632 360v1M633 357v1"/>
<path d="M633 354v2M634 359v1M635 356l-1 1M635 354h.1M636 355v1M637 347l-1 1M639 345l-1 1M639 347l-1 1M640 349l-1 1M640 342l-1 1M641 344l-1 1M641 346l-1 1"/>
<path d="M642 341l-1 2M643 343l-1 2M644 341l-1 1M646 340l-1 2M282 372l1 1M283 370h1M284 371l1 1M284 367h1M285 373l1 1M285 369h1M286 370l1 1M286 366h1"/>
<path d="M287 372l1 1M287 368h1M288 374l1 1M288 370h1M289 372h1M289 367h1M290 373l1 1M290 369h1M290 375l2 1M291 371h1M291 373h2M292 368h1"/>
<path d="M292 374l2 1M292 370h2M293 376l2 1M293 372h2M294 374h2M294 369h2M295 375l1 1M295 371h2M296 377l1 1M296 373h1M297 375h1M297 370h2"/>
<path d="M298 376l1 1M298 372h1M299 378l1 1M299 374h1M300 376h1M300 371h1M301 377l1 1M301 373h1M302 379l1 1M302 375h1M303 377h1M303 372h1"/>
<path d="M303 378l2 1M304 374h1M304 376h2M305 378h2M305 373h2M306 379l2 1M306 375h2M307 377h2M307 372l2 1M308 379h2M308 374h2M309 376h2"/>
<path d="M310 378h1M310 373l2 1M311 380h1M311 375h1M312 377h1M313 379h1M313 374l1 1M314 376h1M315 378h1M316 380h1M316 375l1 1M317 377h1"/>
<path d="M318 379h1M319 376l1 1M319 378h2M320 380h2M321 377l2 1M322 379h2M324 378l1 1M325 380h1M327 379l1 1M524 366v2M525 374h.1M525 371v2"/>
<path d="M526 368l-1 2M526 376h.1M526 365v2M526 373v1M527 362l-1 2M527 370v1M527 377v1M527 367v1M528 375l-1 1M528 364v2M528 372v1M528 379h.1"/>
<path d="M528 361v2M529 369l-1 1M529 376l-1 2M529 366v1M529 373v2M530 363l-1 1M530 378v1M530 375v1M531 365h.1M531 380v1M531 362v1M532 377l-1 1"/>
<path d="M533 378v2M533 360v2M534 379h.1M536 380h.1M614 379h.1M615 380v1M616 377v1M617 378v2M618 375l-1 2M619 377v2M619 374v2M620 372v1"/>
<path d="M620 379v1M621 376l-1 1M621 373v1M622 370l-1 2M622 378h.1M622 375v1M623 372v1M623 369v1M624 367h.1M624 373v2M625 371l-1 1M625 368v1"/>
<path d="M626 365l-1 1M626 372v1M626 369v2M627 366v2M627 364v1M628 361v1M628 368v2M629 365l-1 2M629 362v2M630 367h.1M630 364v1M631 361l-1 2"/>
<path d="M632 363v1M304 380l2 1M307 381l1 1M309 380l1 1M310 382l1 1M312 381l1 1M313 383l1 1M314 381h1M315 383h1M315 384l2 1M316 382h2M317 384h2"/>
<path d="M318 381h2M319 383h2M320 385h2M321 382h2M322 384h1M323 386h1M323 381h1M324 383h1M325 385h1M326 387h1M326 382h1M327 384h1"/>
<path d="M328 386h1M328 381h1M329 388h1M329 383h1M330 385h1M330 380l1 1M330 387h2M331 382l1 1M331 389h2M331 384h2M332 386h2M332 381l2 1"/>
<path d="M333 388h2M333 383l2 1M334 390h1M334 385h2M335 387h1M335 382l2 1M336 389h1M336 384l1 1M337 391h1M337 386h1M338 388h1M338 383l1 1"/>
<path d="M339 390h1M339 385l1 1M340 392h1M340 387h1M341 383h.1M341 389h1M341 384l1 1M342 391h1M342 386l1 1M342 393h2M343 388h1M343 383l1 1"/>
<path d="M343 390h2M344 385l1 1M344 392h2M344 387l2 1M345 394h2M345 389h2M345 384l2 1M346 391h.1M346 391h2M346 386l2 1M347 393h2M347 388l2 1"/>
<path d="M348 395h1M348 390l2 1M348 385l2 1M349 392h1M349 387l2 1M350 394h1M350 389h.1M350 389l1 1M351 391l1 1M351 386l1 1M352 393h1M352 388l1 1"/>
<path d="M353 395h1M353 390l1 1M354 392l1 1M354 387l1 1M355 394h1M355 389l1 1M355 396h2M356 391l1 1M357 393l1 1M357 388l1 1M357 395h2M358 390l1 1"/>
<path d="M358 397h2M358 392l2 1M359 394l2 1M359 389l2 1M360 396h2M360 391l2 1M361 398h1M361 393l2 1M362 395l1 1M362 390l2 1M363 397h1M363 392l2 1"/>
<path d="M364 399h1M364 394l1 1M365 396l1 1M365 391l1 1M366 398h1M366 393l1 1M367 400h1M367 395l1 1M368 397l1 1M368 392l1 1M369 399h1M369 394l1 1"/>
<path d="M370 396l1 1M370 398l2 1M371 393l1 1M371 400l2 1M371 395l2 1M372 397l2 1M373 399l2 1M373 394l2 1M374 396l2 1M375 398l2 1M376 395l2 1M377 397l1 1"/>
<path d="M378 399l1 1M379 396l1 1M380 398l1 1M382 397l1 1M383 399l1 1M384 399h2M387 398h1M387 399l2 1M389 399h2M392 400h1M532 381v2M534 383l-1 2"/>
<path d="M534 380v2M535 385l-1 1M535 382v1M536 387v1M536 384v1M537 381v1M537 388v2M538 385l-1 2M538 383v1M538 390v1M539 387v2M539 384v2"/>
<path d="M540 392l-1 1M540 389v1M541 386l-1 1M541 393v1M541 391v1M542 388v1M542 395v2M542 392v2M543 389v2M543 397v1M544 394l-1 1M544 391v2"/>
<path d="M544 399v1M545 396v1M545 393v1M546 397v2M547 395l-1 1M547 399v2M548 397v1M588 399v1M590 398l-1 1M591 399v2M591 396v2M593 398l-1 2"/>
<path d="M593 395v2M594 400v1M594 397v1M595 394v1M596 399l-1 1M596 396v1M597 393l-1 1M597 397v1M598 394v2M598 392v1M599 396v1M599 393v2"/>
<path d="M600 390v2M601 395v1M601 392v2M602 389l-1 2M602 394v1M603 391v1M603 388v1M604 393v1M605 390l-1 1M605 387v1M606 391v2M606 388v2"/>
<path d="M607 386v1M608 390l-1 1M608 387v2M609 384l-1 2M609 389v1M610 386v2M610 383v2M611 388v1M612 385l-1 1M612 382v1M613 387h.1M613 384v1"/>
<path d="M614 381v1M614 385v1M615 382v2M617 381l-1 2M618 380v1M369 401h2M372 402h2M374 401l2 1M375 403h1M376 400l1 1M377 402l1 1M378 404h1"/>
<path d="M379 401l1 1M380 403l1 1M381 405h1M381 400l1 1M382 402l1 1M382 404l2 1M383 406h2M383 401l2 1M384 403l2 1M385 405l2 1M385 400l2 1M386 407h2"/>
<path d="M386 402l2 1M387 404l2 1M388 406l1 1M388 401l2 1M389 408l1 1M389 403l1 1M390 405l1 1M390 401h1M391 407l1 1M391 402l1 1M392 409l1 1M392 404l1 1"/>
<path d="M393 406l1 1M393 402h1M394 408l1 1M394 403l1 1M394 410l2 1M395 405l1 1M395 401h1M395 407l2 1M396 403h1M396 409l2 1M397 404l1 1M397 411l2 1"/>
<path d="M397 406l2 1M398 402h1M398 408l2 1M398 404h2M399 410l2 1M399 405l2 1M400 412l1 1M400 407l2 1M400 403h2M401 409l1 1M401 405h2M402 411l1 1"/>
<path d="M402 406l1 1M403 408l1 1M403 404h2M404 410l1 1M404 406h1M405 412l1 1M405 407l1 1M406 409l1 1M406 405h1M407 411l1 1M407 407h1M408 413l1 1"/>
<path d="M408 409h1M409 410l1 1M409 412l2 1M410 408h.1M410 414l2 1M410 410h2M411 416l2 1M411 411l2 1M412 413l2 1M413 415l1 1M413 411h2M414 417l1 1"/>
<path d="M414 412l2 1M415 414l1 1M416 416l1 1M417 418l1 1M417 413l1 1M418 415l1 1M419 417l1 1M420 419l1 1M420 414l1 1M421 416l1 1M421 418l2 1M423 417l2 1"/>
<path d="M424 419l2 1M426 418l2 1M429 419l1 1M544 402h.1M545 403v2M546 400l-1 2M546 408v1M546 415h.1M546 405v1M546 412v2M547 402l-1 1M547 410v1"/>
<path d="M547 417v2M547 407v1M548 414l-1 2M548 404v1M548 411v2M548 419v1M548 401v1M549 408l-1 2M549 416v1M549 405v2M549 413v1M550 403l-1 1"/>
<path d="M550 410v2M550 418v1M550 407v2M551 415l-1 1M551 413h.1M569 420v1M570 418h.1M571 418v2M572 415l-1 2M573 417l-1 2M573 414v2M574 419v1"/>
<path d="M574 416v1M575 413v1M575 411v1M576 418l-1 1M576 415v1M577 412l-1 1M577 409v1M577 416v1M578 413v2M578 411v1M579 408v1M580 412l-1 2"/>
<path d="M580 409v2M581 406l-1 2M581 411v1M582 408v2M582 405v2M583 404h.1M583 410h.1M584 407l-1 1M584 404v2M584 402v1M585 406v1M586 403l-1 1"/>
<path d="M586 401h.1M587 405v1M587 402v1M589 403l-1 2M589 400v2M590 402v2M592 401v1M422 420l2 1M425 421l2 1M427 420l1 1M428 422l1 1M430 421l1 1"/>
<path d="M431 423l1 1M432 420v1M433 422l1 1M434 424l1 1M435 423l2 1M436 425l2 1M438 424l2 1M439 426l1 1M441 425l1 1M442 427l1 1M444 426l1 1M445 428l1 1"/>
<path d="M447 427l1 1M447 429l2 1M449 428l2 1M450 430l2 1M452 429l1 1M453 431l1 1M455 430l1 1M455 429h.1M456 432l1 1M457 430h1M458 431l1 1M459 433v1"/>
<path d="M460 431h1M460 432l2 1M462 432h2M463 430h.1M463 433l2 1M464 431h2M465 433h2M466 434l1 1M467 432h1M468 434h1M469 436h1M469 431h1"/>
<path d="M470 433h1M471 435h1M472 437h1M472 432h1M473 434h1M474 436h1M474 438h2M475 433h1M475 435h2M476 437h2M476 432h2M477 439h2"/>
<path d="M477 434h2M478 436h2M479 438h1M479 433h2M479 431l1 1M480 435h2M481 437h1M481 432l1 1M482 439h1M482 434h1M483 436h1M483 431l1 1"/>
<path d="M484 438h1M484 433l1 1M485 440h1M485 435l1 1M486 437h1M486 432l1 1M487 439h1M487 434l1 1M488 436l1 1M488 438h2M489 433l1 1M489 440h2"/>
<path d="M489 435l2 1M490 437l2 1M491 439h2M491 434l2 1M492 436l2 1M493 438l2 1M494 440h1M494 435l2 1M495 437l1 1M496 439l1 1M497 436l1 1M498 438l1 1"/>
<path d="M500 437l1 1M501 439l1 1M503 438l1 1M505 439l2 1M540 440v1M541 437l-1 2M541 435v1M542 439v1M542 436v1M543 433v1M543 430v1M544 438l-1 1"/>
<path d="M544 428v1M544 435v1M545 432l-1 1M545 429v1M545 436v2M546 426l-1 1M546 433l-1 2M546 423v1M546 423h.1M546 431v1M547 420l-1 1M547 428v1"/>
<path d="M547 425v1M547 432h.1M548 422v1M548 429v2M548 426v2M549 423v2M550 421l-1 1M550 425h.1M557 440h.1M559 437l-1 2M560 439v1M560 436v1"/>
<path d="M561 433v2M561 431v1M562 438l-1 1M562 435v1M563 432l-1 1M563 439v1M563 437v1M564 434v1M564 432h.1M565 425v1M566 432l-1 2M567 427h.1"/>
<path d="M567 424v1M568 421l-1 1M568 425v2M569 422v2M570 424v2M570 421v2M572 423v1M572 420v1M487 441h2M490 442h2M492 441h2M493 443h1"/>
<path d="M495 442h1M496 444h1M497 441h1M498 443h1M499 445h1M499 440l1 1M500 442h1M500 444h2M501 446h2M501 441l2 1M502 443h2M503 445h2"/>
<path d="M503 440l2 1M504 447h2M504 442l2 1M505 444h2M506 446h1M506 441l2 1M507 448h1M507 443l1 1M508 445l1 1M508 440l1 1M509 447h1M509 442l1 1"/>
<path d="M510 449h1M510 444l1 1M511 446l1 1M511 441l1 1M512 448h1M512 443l1 1M513 450h1M513 445l1 1M514 447l1 1M514 442l1 1M514 449h2M515 444l1 1"/>
<path d="M515 451h2M515 446l2 1M516 448l2 1M516 443l2 1M517 450h2M517 445l2 1M518 452h1M518 447l2 1M519 449l2 1M519 444l2 1M520 454h.1M520 451h1"/>
<path d="M520 446l2 1M521 453h1M521 448l1 1M522 455h1M522 450l1 1M522 445l1 1M523 452h1M523 447l1 1M524 454h1M524 449l1 1M525 456h1M525 451l1 1"/>
<path d="M525 446l1 1M526 453l1 1M526 448l1 1M526 455h2M527 450l1 1M527 457h2M527 452l2 1M528 447l1 1M528 454l2 1M528 449l2 1M529 456h2M529 451l2 1"/>
<path d="M530 453l2 1M530 448l2 1M531 455l2 1M531 450l2 1M532 457h1M532 452l2 1M533 454l1 1M533 449l2 1M534 456l1 1M534 451l1 1M535 453l1 1M536 448l-1 1"/>
<path d="M536 455h1M536 450l1 1M536 445v2M537 452l1 1M537 447v1M538 455l-1 1M538 444v2M538 441v2M539 449l-1 1M539 450h.1M539 446v1M539 453v2"/>
<path d="M540 443l-1 1M540 450l-1 2M540 448h.1M541 445v1M541 452v2M541 442v1M541 450v1M542 454v1M543 451l-1 1M543 449h.1M543 440v2M544 453v1"/>
<path d="M544 450v1M546 451l-1 2M546 449v1M547 453h.1M547 450v2M548 447v2M548 452v1M549 449v2M550 446l-1 2M550 451v1M551 448l-1 1M551 445v1"/>
<path d="M552 450v1M552 447v1M553 444v1M554 448l-1 2M554 445v2M555 443l-1 1M555 447v1M556 444v2M556 441v2M557 446v1M558 443l-1 2M558 440v2"/>
<path d="M559 445h.1M559 442v1M561 441v1"/>
</g>
<g fill="none" stroke="#000" stroke-width=".6">
<path d="M494 112l45 123 9 30 5 10 4 4-2 15a105 105 0 0 1-5 30l-10 20-6 8M499 109l45 124 9 31 4 8a6 6 0 0 0 9 2 37 37 0 0 0 13-10 24 24 0 0 0 11-18l6-19a10 10 0 0 1 9-6l78-7a290 290 0 0 1 17-65l9-12M713 140a56 56 0 0 0-14 28 405 405 0 0 0-15 63 397 397 0 0 1-19 73l-10 20-15 26M216 292h28v6h-28zM216 294h28M216 296h28M532 355l-5 7a13 13 0 0 0 2 19 44 44 0 0 1 16 43l-6 15-5 10M537 357l-6 7a8 8 0 0 0 2 13 49 49 0 0 1 17 48l-6 16-5 9M633 352a96 96 0 0 1-30 37 111 111 0 0 0-45 48 25 25 0 0 1-19 13M635 348a290 290 0 0 0 28-54 573 573 0 0 0 19-75l-76 7a5 5 0 0 0-5 3l-6 19a29 29 0 0 1-12 19 48 48 0 0 1-18 13h-3l-2 14a109 109 0 0 1-5 31l-10 22-6 7M637 355a100 100 0 0 1-31 38 106 106 0 0 0-43 47 31 31 0 0 1-24 15 10 10 0 0 0-5 12M282 374l73 23 52 17a294 294 0 0 0 60 22l18 5 43 16a15 15 0 0 1 1 11"/>
<path d="M285 365l73 23 53 17a284 284 0 0 0 59 22l18 5 43 16 8 2M407 405h.1M409 406h1M410 408h1M411 407h2M412 409h2M414 408h2M415 411h.1M415 410h2M416 412h1M417 409h1M418 411h1"/>
<path d="M419 413h1M420 410h1M421 415h.1M421 412h1M422 414h1M423 415l1 1M423 413h2M424 415h2M425 417h2M426 414h2M427 416h2M428 418h1"/>
<path d="M429 415h1M430 417h1M431 419h1M432 416h1M433 418h1M434 420h1M435 417h1M436 419h1M437 418h2M438 420h2M440 419h2M443 420h1"/>
<path d="M432 421h1M435 421l1 1M436 421h2M437 422l2 1M439 422h2M440 423l1 1M441 421h1M442 423h1M443 424l1 1M444 422h1M445 424h1M446 425l1 1"/>
<path d="M446 421h1M447 423h1M448 425h1M448 426l2 1M449 422h1M449 424h2M450 426h2M451 428h2M451 423h2M452 425h2M453 427h2M454 429h1"/>
<path d="M454 424h2M455 426h1M456 428h1M456 426h.1M457 425h1M458 427h1M459 429h1M459 424h1M460 426h1M461 428h1M461 430h2M462 425h1"/>
<path d="M463 427h1M463 429h2M464 426h2M465 428h2M466 430h2M467 427l2 1M468 429h1M469 431h.1M470 428l1 1M471 430h1M473 429l1 1M474 431h1"/>
<path d="M475 428l1 1M476 430l1 1M477 429l2 1M478 431h1M480 430l2 1M561 431h.1M563 429v1M563 427v1M564 431v1M565 428v1M566 429v2M567 427l-1 1"/>
<path d="M568 428l-1 2M568 427h.1M528 457h1M529 459h1M530 458h2M531 460h1M532 457h1M533 459h1M534 456l1 1M535 458h1M537 455v1M529 461h1"/>
<path d="M529 465l1 1M529 464h.1M530 467l1 1M530 462l1 1M531 464l1 1M532 466l1 1M532 462h1M533 463l1 1M534 465h.1M534 461h.1"/>
</g>
<!-- layer: RECTANIGLE NO. -->
<path d="M216 306h28v6h-28z" fill="none" stroke="#000" stroke-width=".6"/>
<!-- layer: road -->
<path d="M216 271h28" fill="none" stroke="#000" stroke-width="1.2"/>
<path d="M311 163l47 41 64 58 4 5 36 61 6 5 3 1 27-2 12 3 4 3 5 4 15 12 16 5 18 3 27-1 8-1 22-9a21 21 0 0 1 22 7l12 9 84 62M530 356l2-2 6 3v2M534 350l-1 2 7 2 1-1M631 353l1-1 7 3v2M635 346v2l6 3 1-2" fill="none" stroke="#000" stroke-width="1.6"/>
<!-- layer: text -->
<g fill="#000" stroke="#000" stroke-width=".6">
<path d="M628 97l4 2-8 9zM502 116h1l-1 4zM316 159l10 6-2 3zM452 240l12 2-12 2zM59 355l35 13h-35zM347 367l3 3-4-2zM348 382l4-2 1 1zM465 410l3 4-4-2zM602 426l6 8-3 1zM751 426l9 8-11-5z"/>
<path d="M112 351l21 3v-3zM112 351l21 3h-21z"/>
<path d="M133 354l22 2v-2zM133 354l22 2h-22z"/>
<path d="M155 351l44 3v-3zM155 351l44 3h-44z"/>
<path d="M199 354l44 2v-2zM199 354l44 2h-44z"/>
<path d="M36 368l23 7v-7zM36 368l23 7h-23z"/>
</g>
<g fill="none" stroke="#000" stroke-width=".6">
<path d="M650 64l-20 34M508 99l-3 4-2 13M325 166l49 43M358 242h94M59 355l35 13h-70l35-13v20M112 351h131v5h-131zM112 354h131M133 351v5M155 351v5M199 351v5M36 368v7h46v-7M340 362l6 5"/>
<path d="M358 378l-6 2M668 368l82 59M458 400v6l6 5M607 434l6 11h25"/>
</g>
<!-- layer: 0 -->
<path d="M236 290h6M241 289l1 1-1 1M550 338v3l4-1M556 332l-6 9M612 373v3h3M618 367l-6 9M395 414l10 4M404 415l1 3-3 1" fill="none" stroke="#000" stroke-width=".6"/>
<!-- layer: GRID -->
<g fill="none" stroke="#000" stroke-width=".6">
<path d="M585 99v327M426 117v306M466 117v318M506 117v322M545 117v331M625 117v288M386 153h318v113M386 189h358v36h-358M386 260h318M693 296h-346v108M347 332h334M661 368h-354v36h319"/>
<path d="M665 362v-245h-279v291M507 439h50"/>
</g>
<!-- layer: text -->
<path d="M176 459l-4 5M249 476l-9 7M50 506l-4 6" fill="none" stroke="#000" stroke-width=".89"/>
<g font-size="10.6">
<text x="410" y="198">A</text>
<text x="718" y="197">B</text>
<text x="471" y="423">C</text>
</g>
<g font-size="9.9">
<text x="16" y="94">ADDITIONAL CONTROLLED AREA OF</text>
<text x="16" y="106">VILLAGE RAJAPUR UNDER SUB SECTION (1)</text>
<text x="16" y="118">OF SECTION - 4 OF PUNJAB SCHEDULED</text>
<text x="16" y="130">ROADS &amp; CONTROLLED AREAS RESTRICTION</text>
<text x="16" y="142">OF UNREGULATED DEVELOPMENT ACT, 1963</text>
<text x="16" y="154">(PUNJAB ACT 41, OF 1963)</text>
<text x="16" y="172">LEGEND:-</text>
</g>
<text font-size="9.5" x="16" y="395">DRG. NO. D.T.P - (PN) 349/08 DT. 12 - 03 - 2008</text>
<g font-size="8.3">
<text x="501" y="94" transform="rotate(-21 501 94)">DISTRICT. BOUNDARY</text>
<text x="512" y="100" transform="rotate(-21 512 100)">KARNAL / PANIPAT</text>
<text x="472" y="258">VILL RAJAPUR</text>
<text x="471" y="268">H.B. NO 3</text>
<text x="462" y="315" transform="rotate(-90 462 315)">AREA BOUNDARY</text>
<text x="651" y="319" transform="rotate(-71 651 319)">KACHROLI DRAIN</text>
<text x="669" y="367" transform="rotate(34 669 367)">TO VILL. MAHMAUD PUR</text>
<text x="462" y="400" transform="rotate(-90 462 400)">CONTROLLED</text>
<text x="16" y="556">DEPARTMENT OF TOWN &amp; COUNTRY PLANNING, HARYANA.</text>
</g>
<g font-size="8">
<text x="311" y="45">HARYANA GOVT. GAZETTE VIDE NOTIFICATION NO. CCP (NCR)/PPT/RAJAPUR/</text>
<text x="311" y="55">ACA/2009/2681 DATED 25-09-2009</text>
<text x="649" y="54">EXISTING ADDITIONAL CONTROLLED AREA</text>
<text x="649" y="64">GHARAUNDA DECLARED VIDE NOTIFICATION</text>
<text x="683" y="74">NO - JD - 93/1014 DT. 14.6.1993</text>
</g>
<g font-size="6.6">
<text x="566" y="109">1</text>
<text x="593" y="109">2</text>
<text x="484" y="136">7</text>
<text x="525" y="133">6</text>
<text x="564" y="133">5</text>
<text x="601" y="133">4</text>
<text x="629" y="133">3</text>
<text x="461" y="150">8</text>
<text x="331" y="166" transform="rotate(40 331 166)">TO V. DADLANA</text>
<text x="485" y="173">16</text>
<text x="525" y="173">11</text>
<text x="564" y="172">12</text>
<text x="601" y="172">13</text>
<text x="634" y="171">14</text>
<text x="667" y="171">15</text>
<text x="452" y="176">9</text>
<text x="16" y="189">DISTRICT BOUNDARY</text>
<text x="16" y="202">CONTROLLED AREA BOUNDARY BAHOLI</text>
<text x="508" y="204">21</text>
<text x="564" y="208">20</text>
<text x="601" y="208">19</text>
<text x="633" y="208">18</text>
<text x="675" y="209">17</text>
<text x="16" y="213">ADDL. CONTROLLED AREA BOUNDARY RAJAPUR</text>
<text x="398" y="214">108</text>
<text x="450" y="211">23</text>
<text x="480" y="211">22</text>
<text x="706" y="211">16</text>
<text x="16" y="226">ADDITIONAL CONTROLLED AREA BOUNDARY PANIPAT NO. II</text>
<text x="423" y="224">24</text>
<text x="260" y="230">CONTROLLED AREA BAHOLI</text>
<text x="705" y="231">33</text>
<text x="16" y="238">ADDITIONAL CONTROLLED AREA BOUNDARY GHARAUNDA</text>
<text x="260" y="238">DECALARED VIDE NOTIFICATION</text>
<text x="637" y="240">31</text>
<text x="485" y="241">27</text>
<text x="569" y="240">29</text>
<text x="605" y="241">30</text>
<text x="689" y="242">32</text>
<text x="16" y="250">VILLAGE BOUNDARY</text>
<text x="260" y="246">NO JD - 93 - CA-P-3/428</text>
<text x="390" y="251">115</text>
<text x="418" y="248">25</text>
<text x="445" y="250">26</text>
<text x="260" y="254">DATED 5.3.93</text>
<text x="532" y="254">28</text>
<text x="16" y="263">VILLAGE ABADI/HAD BAST NO.</text>
<text x="236" y="261">3</text>
<text x="16" y="275">ROADS</text>
<text x="415" y="281">41</text>
<text x="445" y="281">40</text>
<text x="485" y="281">39</text>
<text x="513" y="279">38</text>
<text x="602" y="279">36</text>
<text x="634" y="279">35</text>
<text x="681" y="279">34</text>
<text x="16" y="288">KATCHA RASTA</text>
<text x="389" y="283">116</text>
<text x="568" y="290">37</text>
<text x="16" y="299">DRAIN</text>
<text x="389" y="302">122</text>
<text x="16" y="310">RECTANGLE No.</text>
<text x="226" y="311">44</text>
<text x="357" y="317">121</text>
<text x="403" y="317">43</text>
<text x="438" y="317">44</text>
<text x="483" y="316">45</text>
<text x="563" y="316">47</text>
<text x="603" y="315">48</text>
<text x="635" y="315">49</text>
<text x="671" y="316">50</text>
<text x="530" y="322">46</text>
<text x="381" y="332">42</text>
<text x="667" y="341">51</text>
<text x="57" y="351">N</text>
<text x="98" y="349">1000M</text>
<text x="129" y="349">500M</text>
<text x="155" y="349">0</text>
<text x="198" y="349">1KM</text>
<text x="238" y="349">2KM</text>
<text x="353" y="353">130</text>
<text x="403" y="353">58</text>
<text x="443" y="352">57</text>
<text x="566" y="351">54</text>
<text x="603" y="351">53</text>
<text x="645" y="351">52</text>
<text x="333" y="359">131</text>
<text x="372" y="359">59</text>
<text x="482" y="359">56</text>
<text x="138" y="363">RF 1: 15840</text>
<text x="285" y="361" transform="rotate(15 285 361)">DRAIN NO. 2</text>
<text x="511" y="363">55</text>
<text x="125" y="374">( IN ORIGINAL DRAWING ONLY )</text>
<text x="335" y="375">132</text>
<text x="634" y="376">68</text>
<text x="345" y="389">60</text>
<text x="369" y="385">61</text>
<text x="404" y="386">62</text>
<text x="443" y="386">63</text>
<text x="486" y="388">64</text>
<text x="566" y="388">66</text>
<text x="517" y="393">65</text>
<text x="616" y="391">67</text>
<text x="419" y="409">74</text>
<text x="454" y="419">73</text>
<text x="525" y="417">71</text>
<text x="601" y="417">69</text>
<text x="16" y="422">DRAWN BY:-</text>
<text x="63" y="422">Sd/-</text>
<text x="83" y="423">AJMER SINGH TRACER</text>
<text x="487" y="423">72</text>
<text x="577" y="425">70</text>
<text x="16" y="437">CHECKED BY:-</text>
<text x="76" y="437">Sd/-</text>
<text x="95" y="437">RAM MEHAR A.D.</text>
<text x="645" y="447">ADDITIONAL CONTROLLED AREA</text>
<text x="16" y="454">PLANNING ASSTT</text>
<text x="84" y="452">SATYA PARKASH</text>
<text x="644" y="455">PANIPAT NO - II ALREADY DECLARED VIDE</text>
<text x="160" y="463">Sd/-</text>
<text x="644" y="463">NOTIFICATION NO 10DP.82/3163 DATED 23.2.82.</text>
<text x="16" y="474">ASSISTANT TOWN PLANNER</text>
<text x="145" y="471">ASHOK GARG</text>
<text x="232" y="480">Sd/-</text>
<text x="16" y="494">DISTRICT TOWN PLANNER</text>
<text x="144" y="495">SANJEEV MANN</text>
<text x="204" y="495">DILBAG SINGH</text>
<text x="160" y="509">Sd/-</text>
<text x="35" y="511">Sd/-</text>
<text x="16" y="520">Y.M. MANSURI</text>
<text x="134" y="520">CHIEF CO-ORDINATOR</text>
<text x="271" y="518">Sd/-</text>
<text x="16" y="528">SENIOR TOWN PLANNER</text>
<text x="134" y="528">PLANNER.(N.C.R) HARYANA,</text>
<text x="261" y="526">DIRECTOR</text>
<text x="261" y="534">TOWN &amp; COUNTRY PLANNING</text>
<text x="16" y="536">ROHTAK</text>
<text x="134" y="536">PANCHKULA.</text>
<text x="261" y="542">HARYANA.</text>
</g>
<g font-size="4.2">
<text x="176" y="464">10.7.2009</text>
<text x="232" y="488">10/7/2009</text>
<text x="48" y="512">13.7.2009</text>
</g>
</svg>
